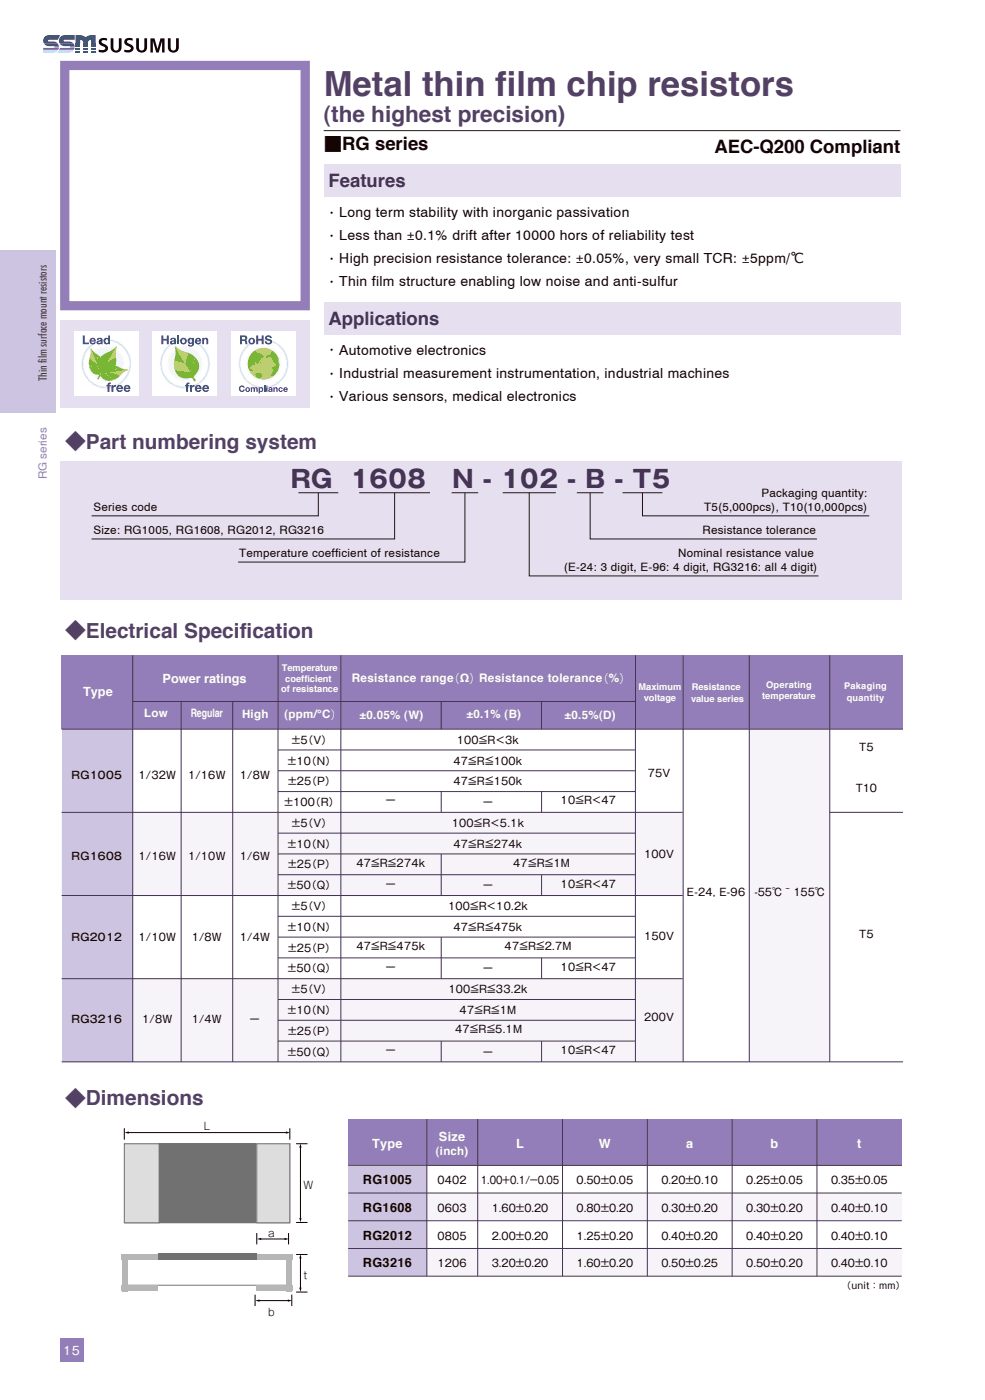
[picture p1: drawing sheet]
<svg xmlns="http://www.w3.org/2000/svg" width="213mm" height="303mm" viewBox="0 0 213 303" stroke-linecap="round" stroke-linejoin="round" font-family="sans-serif">
<path d="M13 99.8h181.9v30h-181.9z" fill="#e6dfef"/>
<path d="M14 14.2h52v52h-52z" fill="#fff" stroke="#937eb9" stroke-width="2" stroke-linecap="butt"/>
<g fill="#e6dfef">
<path d="M13 69.2h54v19h-54z"/>
<path d="M70 35.5h124.7v7h-124.7z"/>
<path d="M70 65.3h124.7v7h-124.7z"/>
</g>
<path d="M75.3 252.2h119.7v6h-119.7z" fill="#fff"/>
<g fill="#f6f4f9">
<path d="M75.3 258.2h119.7v6h-119.7z"/>
<path d="M75.3 270.2h119.7v6h-119.7z"/>
</g>
<path d="M75.3 242.2h119.7v10h-119.7z" fill="#937eb9"/>
<path d="M75.3 264.2h119.7v6h-119.7z" fill="#fff"/>
<path d="M75.3 252.2h17v24h-17z" fill="#cdc4e1"/>
<path d="M75.3 252.2h119.7M75.3 258.2h119.7M92.3 242.2v34M103.3 242.2v34M121.6 242.2v34M140 242.2v34M158.3 242.2v34M176.7 242.2v34M75.3 264.2h119.7M75.3 270.2h119.7M75.3 276.2h119.7" fill="none" stroke="#443253" stroke-width=".22"/>
<g fill="#fff">
<path d="M13.3 193.8h182v18h-182z"/>
<path d="M13.3 157.8h182v18h-182z"/>
</g>
<g fill="#f6f4f9">
<path d="M162 157.8h17.3v72h-17.3z"/>
<path d="M13.3 175.8h125.1v18h-125.1z"/>
<path d="M13.3 211.8h125.4v18h-125.4z"/>
<path d="M137.4 175.8h10.3v18h-10.3z"/>
<path d="M137.4 211.8h10.3v18h-10.3z"/>
</g>
<path d="M13.3 141.8h182v16h-182z" fill="#937eb9"/>
<path d="M13.3 157.8h15.3v72h-15.3z" fill="#cdc4e1"/>
<g fill="none" stroke="#443253" stroke-width=".22">
<path d="M13.3 157.8h182M28.7 151.8h108.9M28.7 141.8v88M39.2 151.8v78M50.3 151.8v78M60.1 141.8v88M73.7 141.8v88M95.4 151.8v6M117.1 151.8v6M137.4 141.8v88M147.7 141.8v88M162 141.8v88"/>
<path d="M179.4 141.8v88M13.3 175.8h134.3M60.1 162.3h77.3M60.1 166.8h77.3M60.1 171.3h77.3M95.4 171.3v4.5M117.1 171.3v4.5M179.4 175.8h15.9M13.3 193.8h134.3M60.1 180.3h77.3M60.1 184.8h77.3M60.1 189.3h77.3"/>
<path d="M60.1 198.3h77.3M95.4 184.8v9M117.1 189.3v4.5M13.3 211.8h134.3M60.1 202.8h77.3M60.1 207.3h77.3M60.1 216.3h77.3M95.4 202.8v9M117.1 207.3v4.5M13.3 229.8h182M60.1 220.8h77.3M60.1 225.3h77.3"/>
<path d="M95.4 225.3v4.5M117.1 225.3v4.5"/>
</g>
<path d="M64.5 106.6h8.6M68.8 106.6v5h-49M77.7 106.6h15.3M85.3 106.6v10h-65.5M97.7 106.6h5.7M100.5 106.6v15h-49M108.7 106.6h11.5M114.4 106.6v18h62.6M124.7 106.6h5.8M127.6 106.6v10h49.1M134.6 106.6h8.6M138.9 106.6v5h49.1" fill="none" stroke="#221815" stroke-width=".22"/>
<path d="M27 247.5h35.7v17.1h-35.7z" fill="#727171"/>
<path d="M27 247.5h35.7v17.1h-35.7z" fill="none" stroke="#727171" stroke-width=".22"/>
<path d="M26.9 247.5h7.5v17.2h-7.5z" fill="#ddd"/>
<path d="M26.9 247.5h7.5v17.1h-7.5z" fill="none" stroke="#727171" stroke-width=".22"/>
<path d="M55.5 247.5h7.2v17.1h-7.2z" fill="#ddd"/>
<path d="M55.5 247.5h7.2v17.1h-7.2zM27.5 272.5h34.6v5.7h-34.6z" fill="none" stroke="#727171" stroke-width=".22"/>
<g fill="#b6b6b6">
<path d="M26.4 271.4h7.8v1.3h-7.8z"/>
<path d="M26.4 278.2h7.8v1.3h-7.8z"/>
<path d="M26.4 271.4h1.2v8.1h-1.2z"/>
<path d="M55.4 271.4h7.8v1.3h-7.8z"/>
<path d="M55.4 278.2h7.8v1.3h-7.8z"/>
<path d="M62 271.4h1.2v8.1h-1.2z"/>
</g>
<path d="M26.9 245.1l.9-.2v.5z" fill="#040000"/>
<path d="M62 245.1h-34.3" fill="none" stroke="#040000" stroke-width=".22"/>
<path d="M61.8 244.9l.9 .2-.9 .3z" fill="#040000"/>
<path d="M26.9 244.2v2.5M62.7 244.2v2.5" fill="none" stroke="#040000" stroke-width=".22"/>
<path d="M64.7 263.6h.5l-.2 .9z" fill="#040000"/>
<path d="M65 248.2v15.6" fill="none" stroke="#040000" stroke-width=".22"/>
<path d="M65 247.5l.2 .9h-.5z" fill="#040000"/>
<path d="M64 247.5h2.5M64 264.6h2.5" fill="none" stroke="#040000" stroke-width=".22"/>
<path d="M64.7 278.7h.5l-.2 .9z" fill="#040000"/>
<path d="M65 272.2v6.7" fill="none" stroke="#040000" stroke-width=".22"/>
<path d="M65 271.5l.2 .9h-.5z" fill="#040000"/>
<path d="M64 279.6h2.5M64 271.5h2.5" fill="none" stroke="#040000" stroke-width=".22"/>
<path d="M55.6 268.2l.9-.3v.5z" fill="#040000"/>
<path d="M56.3 268.2h5.4" fill="none" stroke="#040000" stroke-width=".22"/>
<path d="M61.5 267.9l.9 .3-.9 .2z" fill="#040000"/>
<path d="M55.5 266.9v2.4M62.4 266.9v2.4" fill="none" stroke="#040000" stroke-width=".22"/>
<path d="M55.2 281.5l.9-.3v.5z" fill="#040000"/>
<path d="M56 281.5h6.4" fill="none" stroke="#040000" stroke-width=".22"/>
<path d="M62.2 281.2l.9 .3-.9 .2z" fill="#040000"/>
<path d="M55.2 280.2v2.5M63.1 280.2v2.5" fill="none" stroke="#040000" stroke-width=".22"/>
<path d="M34.2 271.2h21.2v1.5h-21.2z" fill="#727171"/>
<path d="M70 28.3h124.7" fill="none" stroke="#221815" stroke-width=".22"/>
<path d="M13 289.8h5v5h-5z" fill="#937eb9"/>
<path d="M0 54.3h12v35h-12z" fill="#cdc4e1"/>
<g fill="#fff">
<path d="M16 71.7h14v14h-14z"/>
<path d="M33 71.7h14v14h-14z"/>
<path d="M50 71.7h14v14h-14z"/>
</g>
<circle cx="57" cy="78.7" r="5.2" fill="none" stroke="#e9f5fc" stroke-width=".5"/>
<circle cx="57" cy="78.7" r="5.2" fill="none" stroke="#d1eaf7" stroke-width=".22"/>
<circle cx="57" cy="78.7" r="3.6" fill="#e9f5fc"/>
<circle cx="57" cy="78.7" r="3.6" fill="none" stroke="#f5fafe" stroke-width=".4"/>
<g fill="#054a97">
<path d="M55.4 72.6h.4v.7h.8v-.7h.4v1.9h-.4v-.8h-.8v.8h-.4z"/>
<path d="M57.5 72.7l.5-.1a.64 .64 0 0 1 .8 .6h-.4l-.4-.3-.3 .2 .2 .2a.79 .79 0 0 1 .9 .9 .85 .85 0 0 1-.9 .3 .85 .85 0 0 1-.6-.6h.4a.41 .41 0 0 0 .3 .3 .41 .41 0 0 0 .4-.2l-.3-.3a.61 .61 0 0 1-.7-.2 .61 .61 0 0 1 .1-.8z"/>
<path d="M51.8 83.6a.62 .62 0 0 1 1.1 .3h-.3l-.1-.2a.4 .4 0 0 0-.5 .4 .4 .4 0 0 0 .6 .3v-.1h.3a.67 .67 0 0 1-1 .4 .67 .67 0 0 1-.1-1.1z"/>
<path d="M54.2 83.8h.3v.2l.3-.2 .3 .2 .5-.2 .1 .4v.6h-.2l-.1-.7-.1-.1-.2 .1v.7h-.3v-.7l-.1-.1-.2 .2v.6h-.3z"/>
<path d="M57.1 83.5h.3v1.3h-.3z"/>
<path d="M59.1 83.8h.3v.2l.5-.1 .1 .9h-.2v-.5l-.2-.3-.2 .1v.7h-.3z"/>
<path d="M60.4 83.9l.5-.1 .3 .4-.4-.2a.28 .28 0 0 0-.3 .3 .28 .28 0 0 0 .3 .3l.4-.2a.5 .5 0 0 1-.8 .3 .5 .5 0 0 1 0-.8z"/>
<path d="M52.3 72.9v.6l.7-.1-.1-.4zM51.9 72.6h1a.52 .52 0 0 1 .6 .4 .52 .52 0 0 1-.3 .6l.2 .3 .1 .6h-.4l-.1-.6-.3-.1h-.4v.7h-.4z"/>
<path d="M54 73.9a.4 .4 0 0 0 .8 0 .4 .4 0 0 0-.8 0zM53.7 73.8a.72 .72 0 0 1 1.4 0 .72 .72 0 0 1-1.4 0z"/>
<path d="M53.3 84.3a.28 .28 0 0 0 .5 0 .28 .28 0 0 0-.5 0zM53 84.3a.55 .55 0 0 1 1.1 0 .55 .55 0 0 1-1.1 0z"/>
<path d="M56.1 84.3a.3 .3 0 0 0 .6 0 .3 .3 0 0 0-.6 0zM55.9 83.8h.3v.2a.45 .45 0 0 1 .6 0 .45 .45 0 0 1 0 .6 .45 .45 0 0 1-.6 .1v.4h-.3z"/>
<path d="M57.6 83.8h.2v1h-.2zM57.6 83.5h.2v.2h-.2z"/>
<path d="M58.3 84.4l.1 .2 .2-.3zM58.1 83.9l.4-.1 .3 .1 .1 .9-.9-.1 .1-.3 .5-.3-.1-.1-.5 .1z"/>
<path d="M61.6 84.1l-.1 .1h.5l-.2-.2zM61.5 83.9h.5l.2 .5h-.7l.1 .2 .6-.1a.51 .51 0 0 1-.8 .2 .51 .51 0 0 1 .1-.8z"/>
</g>
<circle cx="57" cy="78.7" r="3.4" fill="#bcd152"/>
<g fill="#6db131">
<path d="M55.5 80.6l.5 .2 .2-.1a.61 .61 0 0 1 .4 .8 .61 .61 0 0 1-.9 .3l-.4-.6z"/>
<path d="M54.7 76.2l.5-.3 .3 .4 .7 .2 .9 .6-.6 .4-.8 1.2-.3-.2 .1-.4-.3 .1a.61 .61 0 0 1-.7 .8l-.5 .4 .1 .4 .5 .4h-.7a3.4 3.4 0 0 1 .8-4z"/>
<path d="M57.5 77.1a1.63 1.63 0 0 0 1.3-1h.2a2.36 2.36 0 0 1 1.2 2.6l.1 .1a2.09 2.09 0 0 1-.6 2l-.4 .4-.9 .2a1.72 1.72 0 0 0 .5-1.7l.1-.2 .8-.5a.58 .58 0 0 0-.6-.6 1.49 1.49 0 0 0-1-1.1l-.7 .1z"/>
<path d="M56.2 78.5l.2 .1h-.2z"/>
<path d="M55.8 78.8l.3-.2z"/>
</g>
<circle cx="40" cy="78.7" r="5.2" fill="none" stroke="#e9f5fc" stroke-width=".5"/>
<circle cx="40" cy="78.7" r="5.2" fill="none" stroke="#d1eaf7" stroke-width=".22"/>
<circle cx="40" cy="78.7" r="3.6" fill="#e9f5fc"/>
<circle cx="40" cy="78.7" r="3.6" fill="none" stroke="#f5fafe" stroke-width=".4"/>
<path d="M37.9 75a5.8 5.8 0 0 0 2.7 1.4l-.6 2.3z" fill="#bcd152"/>
<g fill="#8aba2a">
<path d="M37.9 75l2.1 3.7-2.3-.6a5.7 5.7 0 0 0 .2-3.1z"/>
<path d="M40.6 76.4l1 .4 .6 .6-1.1 3.2-1.1-1.9z"/>
</g>
<path d="M37.8 80l3.3 .6 1.1 1.9h-.3l-.2-.5a.85 .85 0 0 0-1.1-.1 2.36 2.36 0 0 1-2.8-1.9z" fill="#6db131"/>
<path d="M37.7 78.1l2.3 .6 1.1 1.9-3.3-.6-.2-.8z" fill="#bcd152"/>
<g fill="#6db131">
<path d="M41.9 81.6l.4 .7-.1 .2-.4-.6z"/>
<path d="M42.2 77.4a2.65 2.65 0 0 1-.2 4l-.1 .5-.8-1.3z"/>
</g>
<g fill="#054a97">
<path d="M34.9 72.6h.4v.7h.8v-.7h.4v1.9h-.4v-.8h-.8v.8h-.4z"/>
<path d="M38.3 72.6h.4v1.9h-.4z"/>
<path d="M43.7 73.1h.4v.2l.3-.2 .4 .1 .2 .2v1.1h-.4v-1l-.2-.1-.3 .2v.9h-.4z"/>
<path d="M40.3 83l.7-.2v.3l-.3 .2h.2v.3h-.2v1.2h-.4v-1.2h-.3v-.3h.3z"/>
<path d="M41.1 83.3h.4v.3l.3-.3h.2v.4l-.5 .2v.9h-.4z"/>
<path d="M37.2 74v.3h.2l.2-.1 .1-.4zM36.9 73.3l.2-.2a.63 .63 0 0 1 .9 .4l.1 1h-.4v-.1a.49 .49 0 0 1-.7 .2 .49 .49 0 0 1-.2-.7 .49 .49 0 0 1 .6-.2l.3-.2-.1-.1-.8 .2z"/>
<path d="M39.3 73.9a.4 .4 0 0 0 .8 0 .4 .4 0 0 0-.8 0zM38.9 73.8a.75 .75 0 0 1 1.5 0 .75 .75 0 0 1-1.5 0z"/>
<path d="M40.8 73.8a.4 .4 0 0 0 .8 0 .4 .4 0 0 0-.8 0zM40.7 73.3l.5-.2 .4 .2v-.2h.3v1.5a.7 .7 0 0 1-.6 .4 .7 .7 0 0 1-.7-.4h.4a.33 .33 0 0 0 .5 .1 .33 .33 0 0 0 .1-.4 .64 .64 0 0 1-1-.1 .64 .64 0 0 1 .1-.9z"/>
<path d="M42.7 73.4l-.2 .3h.6l-.1-.3zM42.4 73.3a.68 .68 0 0 1 .8-.1 .68 .68 0 0 1 .3 .7h-1l.1 .2a.34 .34 0 0 0 .6 0h.3a.71 .71 0 0 1-1.1 .3 .71 .71 0 0 1 0-1.1z"/>
<path d="M42.7 83.7l-.2 .2h.7l-.2-.3zM42.3 83.5a.73 .73 0 0 1 .9-.1 .73 .73 0 0 1 .4 .8h-1.1l.1 .2a.37 .37 0 0 0 .6 0h.4a.76 .76 0 0 1-1.2 .3 .76 .76 0 0 1-.1-1.2z"/>
<path d="M44.3 83.7l-.1 .2h.6l-.2-.3zM44 83.5a.73 .73 0 0 1 .8-.1 .73 .73 0 0 1 .4 .8h-1v.2a.37 .37 0 0 0 .6 0h.4a.76 .76 0 0 1-1.2 .3 .76 .76 0 0 1 0-1.2z"/>
</g>
<circle cx="23" cy="78.7" r="5.2" fill="none" stroke="#e9f5fc" stroke-width=".5"/>
<circle cx="23" cy="78.7" r="5.2" fill="none" stroke="#d1eaf7" stroke-width=".22"/>
<circle cx="23" cy="78.7" r="3.6" fill="#e9f5fc"/>
<circle cx="23" cy="78.7" r="3.6" fill="none" stroke="#f5fafe" stroke-width=".4"/>
<g fill="#054a97">
<path d="M17.9 72.6h.4v1.6h.9v.3h-1.3z"/>
<path d="M23.3 83l.7-.2v.3l-.3 .2h.2v.3h-.2v1.2h-.4v-1.2h-.3v-.3h.3z"/>
<path d="M24.1 83.3h.4v.3l.3-.3h.2v.4l-.5 .2v.9h-.4z"/>
<path d="M19.9 73.4l-.2 .3h.6l-.1-.3zM19.6 73.3a.68 .68 0 0 1 .8-.1 .68 .68 0 0 1 .3 .7h-1l.1 .2a.34 .34 0 0 0 .6 0h.3a.71 .71 0 0 1-1.1 .3 .71 .71 0 0 1 0-1.1z"/>
<path d="M21.3 74v.3h.2l.2-.1 .1-.4zM21 73.3l.3-.2a.63 .63 0 0 1 .9 .4v1h-.4v-.1a.49 .49 0 0 1-.6 .2 .49 .49 0 0 1-.3-.7 .49 .49 0 0 1 .7-.2l.2-.2-.1-.1-.8 .2z"/>
<path d="M22.7 73.8a.4 .4 0 0 0 .8 0 .4 .4 0 0 0-.8 0zM22.5 73.3l.5-.2 .4 .2v-.7h.4v1.9h-.4v-.2a.67 .67 0 0 1-.9 0 .67 .67 0 0 1 0-1z"/>
<path d="M25.7 83.7l-.2 .2h.7l-.2-.3zM25.3 83.5a.73 .73 0 0 1 .9-.1 .73 .73 0 0 1 .4 .8h-1.1l.1 .2a.37 .37 0 0 0 .6 0h.4a.76 .76 0 0 1-1.2 .3 .76 .76 0 0 1-.1-1.2z"/>
<path d="M27.3 83.7l-.1 .2h.6l-.2-.3zM27 83.5a.73 .73 0 0 1 .8-.1 .73 .73 0 0 1 .4 .8h-1v.2a.37 .37 0 0 0 .6 0h.4a.76 .76 0 0 1-1.2 .3 .76 .76 0 0 1 0-1.2z"/>
</g>
<g fill="#6db131">
<path d="M23.3 78.3l1.8-1v1.1l-.1 .7-3.3 1.9z"/>
<path d="M21.8 81l3.2-1.9 .6 .3-1.4 1.2z"/>
</g>
<path d="M25.2 75l-.2 1.1 .1 1.2-1.8 1z" fill="#bcd152"/>
<path d="M23.3 76.3l1-.6 .9-.7-1.9 3.3z" fill="#8aba2a"/>
<path d="M24.2 80.6l3.5-.6-1 .6-.7 .7z" fill="#bcd152"/>
<path d="M24.2 80.6l1.4-1.2 1 .4 1 .2z" fill="#8aba2a"/>
<g fill="#6db131">
<path d="M21.7 77.3l.6-.5 1-.5v2l-1.6 2.7z"/>
<path d="M21.7 81l.9-.1 2 1.3a2.18 2.18 0 0 1-2.8-.8l-.5 .6-.2 .1z"/>
<path d="M19.3 79.1l2.1 1.1 .3 .8-.6 1.1v-.2l.3-.7a2.21 2.21 0 0 1-2.1-2.1z"/>
<path d="M21.2 76.9l.5 .4v3.6l-.8-2.2z"/>
</g>
<g fill="#8aba2a">
<path d="M22.6 80.9l1.6-.3 1.8 .7-1.4 .9z"/>
<path d="M19.6 75.4l.7 .8 .9 .7-.3 1.8z"/>
<path d="M19.4 77.5l1.5 1.2 .5 1.5-2.1-1.1z"/>
</g>
<path d="M19.6 75.4l1.3 3.3-1.5-1.2 .2-1z" fill="#bcd152"/>
<g fill="#040000">
<path d="M21.6 8.5l.5-.3 1.1 .1v.5l-.5-.1a.46 .46 0 0 0-.5 0 .46 .46 0 0 0-.2 .6l.3 .1a.96 .96 0 0 1 1 .7 .96 .96 0 0 1-.4 1.1l-.7 .2-.8-.2v-.5l.5 .1a.53 .53 0 0 0 .6 0 .53 .53 0 0 0 .2-.6l-.3-.1a.98 .98 0 0 1-.9-.6 .98 .98 0 0 1 .1-1z"/>
<path d="M23.9 8.3h.6v2.1a.57 .57 0 0 0 .6 .5 .57 .57 0 0 0 .6-.5v-2.1h.6v1.9a1.18 1.18 0 0 1-1.2 1.2 1.18 1.18 0 0 1-1.2-1.2z"/>
<path d="M32.5 8.3h.9l.7 2.3 .6-2.3h.9v3.1h-.5v-2.6l-.8 2.6h-.5l-.7-2.6v2.6h-.6z"/>
<path d="M27.1 8.5l.6-.3 1 .1v.5l-.5-.1a.46 .46 0 0 0-.5 0 .46 .46 0 0 0-.1 .6l.2 .1a.96 .96 0 0 1 1 .7 .96 .96 0 0 1-.4 1.1l-.7 .2-.8-.2v-.5l.6 .1a.53 .53 0 0 0 .5 0 .53 .53 0 0 0 .2-.6l-.3-.1a.98 .98 0 0 1-.9-.6 .98 .98 0 0 1 .1-1z"/>
<path d="M29.4 8.3h.6l.1 2.1a.57 .57 0 0 0 .5 .5 .57 .57 0 0 0 .6-.5v-2.1h.6v1.9a1.18 1.18 0 0 1-1.2 1.2 1.18 1.18 0 0 1-1.2-1.2z"/>
<path d="M36.3 8.3h.6v2.1a.57 .57 0 0 0 .6 .5 .57 .57 0 0 0 .6-.5v-2.1h.6v1.9a1.18 1.18 0 0 1-1.2 1.2 1.18 1.18 0 0 1-1.2-1.2z"/>
</g>
<g fill="#00559b">
<path d="M18 10.7h1v.1h-1z"/>
<path d="M18 9.8h1v.2h-1z"/>
<path d="M18 10.4h1v.1h-1z"/>
<path d="M16.3 9.4h1v.3h-1z"/>
<path d="M11.7 10.1h1v.2h-1z"/>
<path d="M9.8 9.8h2.9v.2h-2.2z"/>
<path d="M18 9.4h1v.3h-1z"/>
<path d="M16.3 10.7h1v.1h-1z"/>
<path d="M12.9 9.4h3l.1 .3h-2.8z"/>
<path d="M16.3 10.1h1v.2h-1z"/>
<path d="M16.3 10.4h1v.1h-1z"/>
<path d="M9.5 9.4h3l.1 .3h-2.8z"/>
<path d="M16.3 7.6a2.47 2.47 0 0 1 2.2 .5l.3-.2a2.67 2.67 0 0 1 1.9-.3v1.8h-1v-.8a.7 .7 0 0 0-.7 .8h-1v-.1a.69 .69 0 0 0-.7-.7v.8h-1z"/>
<path d="M15.1 10.1h1v.2h-1z"/>
<path d="M13 10.4h3.1v.1h-3.2z"/>
<path d="M16.3 9.8h1v.2h-1z"/>
<path d="M12.8 10.7h3.2v.1h-3.2z"/>
<path d="M13.2 9.8h2.9v.2h-2.2z"/>
<path d="M18 10.1h1v.2h-1z"/>
<path d="M13.2 7.8l.7-.2h2.2v1h-2.2l-.2 .2 .2 .2a2.19 2.19 0 0 1 1.8 .2l.2 .2h-3l-.1-.4a1.18 1.18 0 0 1 .4-1.2z"/>
<path d="M9.6 8.1l.5-.4 .4-.1h2.5l-.5 1h-2l-.2 .2 .2 .2a2.19 2.19 0 0 1 1.8 .2l.2 .2h-3l-.2-.6z"/>
<path d="M19.7 9.8h1v.2h-1z"/>
<path d="M19.7 9.4h1v.3h-1z"/>
<path d="M9.3 11.3h2.6z"/>
<path d="M12.5 11.3h2.8z"/>
<path d="M19.7 11.3l1 .1z"/>
<path d="M9.3 10.4h3.4v.1h-3.4z"/>
<path d="M16.3 11.3l1 .1z"/>
<path d="M18 11.3l1 .1z"/>
<path d="M12.7 11h3.1l-3.2 .1z"/>
<path d="M9.3 11h3.1z"/>
<path d="M19.7 10.1h1v.2h-1z"/>
<path d="M16.3 11l1 .1z"/>
<path d="M9.3 10.7h3.3v.1h-3.3z"/>
<path d="M19.7 10.7h1v.1h-1z"/>
<path d="M18 11l1 .1z"/>
<path d="M19.7 10.4h1v.1h-1z"/>
<path d="M19.7 11l1 .1z"/>
</g>
<text font-size="7.5" fill="#534065" x="70" y="20.8">Metal thin film chip resistors</text>
<g font-size="5.3" fill="#443253">
<text x="62.9" y="105.6">RG</text>
<text x="75.8" y="105.6">1608</text>
<text x="97.9" y="105.6">N - 102 - B - T5</text>
</g>
<text font-size="4.9" fill="#534065" x="70" y="26.3">(the highest precision)</text>
<g font-size="4.5" fill="#534065">
<text x="14.1" y="97.2">◆Part numbering system</text>
<text x="14.1" y="138.1">◆Electrical Specification</text>
<text x="14.1" y="239.3">◆Dimensions</text>
</g>
<g font-size="4" fill="#150301">
<text x="70" y="32.6">■RG series</text>
<text x="154.5" y="33.1">AEC-Q200 Compliant</text>
</g>
<g font-size="4" fill="#443253">
<text x="71" y="40.4">Features</text>
<text x="71" y="70.3">Applications</text>
</g>
<g font-size="3" fill="#150301">
<text x="70.2" y="47.2">・Long term stability with inorganic passivation</text>
<text x="70.2" y="52.2">・Less than ±0.1% drift after 10000 hors of reliability test</text>
<text x="70.2" y="57.2">・High precision resistance tolerance: ±0.05%, very small TCR: ±5ppm/℃</text>
<text x="70.2" y="62.2">・Thin film structure enabling low noise and anti-sulfur</text>
<text x="70.2" y="76.9">・Automotive electronics</text>
<text x="70.2" y="81.9">・Industrial measurement instrumentation, industrial machines</text>
<text x="70.2" y="86.9">・Various sensors, medical electronics</text>
</g>
<g font-size="2.8" fill="#fff">
<text x="35.2" y="147.7">Power ratings</text>
<text x="18" y="150.7">Type</text>
<text x="80.5" y="248.4">Type</text>
<text x="94.9" y="247">Size</text>
<text x="111.6" y="248.4">L</text>
<text x="129.5" y="248.4">W</text>
<text x="148.4" y="248.4">a</text>
<text x="166.6" y="248.4">b</text>
<text x="185.3" y="248.4">t</text>
</g>
<g font-size="2.8" fill="#150301">
<text x="78.5" y="256.3">RG1005</text>
<text x="78.5" y="262.3">RG1608</text>
<text x="78.5" y="268.3">RG2012</text>
<text x="78.5" y="274.3">RG3216</text>
</g>
<text font-size="2.5" fill="#47414d" x="10.1" y="82.5" transform="rotate(-90 10.1 82.5)">Thin film surface mount resistors</text>
<text font-size="2.5" fill="#937eb9" x="10.1" y="103.8" transform="rotate(-90 10.1 103.8)">RG series</text>
<g font-size="2.5" fill="#150301">
<text x="164.6" y="107.6">Packaging quantity:</text>
<text x="20.2" y="110.6">Series code</text>
<text x="152.3" y="110.6">T5(5,000pcs), T10(10,000pcs)</text>
<text x="20.2" y="115.6">Size: RG1005, RG1608, RG2012, RG3216</text>
<text x="151.9" y="115.6">Resistance tolerance</text>
<text x="51.7" y="120.6">Temperature coefficient of resistance</text>
<text x="122" y="123.6">(E-24: 3 digit, E-96: 4 digit, RG3216: all 4 digit)</text>
<text x="146.6" y="120.6">Nominal resistance value</text>
</g>
<g font-size="2.5" fill="#fff">
<text x="76.1" y="147.7">Resistance range</text>
<text x="96.9" y="147.7">（Ω）Resistance tolerance</text>
<text x="129" y="147.7">（%）</text>
<text x="31.2" y="155.1">Low</text>
<text x="41.2" y="155.2">Regular</text>
<text x="52.3" y="155.4">High</text>
<text x="61.5" y="155.5">(ppm/°C）</text>
<text x="77.8" y="155.6">±0.05% (W)</text>
<text x="101" y="155.4">±0.1% (B)</text>
<text x="122.2" y="155.5">±0.5%(D)</text>
<text x="94.2" y="250">(inch)</text>
<text x="13.7" y="293.3">15</text>
</g>
<g font-size="2.3" fill="#150301">
<text x="62.9" y="161">±5</text>
<text x="65.5" y="161">（V）</text>
<text x="98.8" y="161">100≦R＜3k</text>
<text x="62" y="165.5">±10</text>
<text x="66.2" y="165.5">（N）</text>
<text x="98.1" y="165.5">47≦R≦100k</text>
<text x="185.8" y="162.6">T5</text>
<text x="15.5" y="168.5">RG１００５</text>
<text x="30" y="168.5">1/32W</text>
<text x="40.7" y="168.5">1/16W</text>
<text x="51.9" y="168.5">1/8W</text>
<text x="62.1" y="170">±25</text>
<text x="66.3" y="170">（P）</text>
<text x="98.1" y="170">47≦R≦150k</text>
<text x="140.1" y="168.2">75V</text>
<text x="185" y="171.4">T10</text>
<text x="61.3" y="174.5">±100</text>
<text x="62.9" y="179">±5</text>
<text x="65.5" y="179">（V）</text>
<text x="67.1" y="174.5">（R）</text>
<text x="83.4" y="174.1">ー</text>
<text x="97.7" y="179">100≦R＜5.1k</text>
<text x="104.4" y="174.5">ー</text>
<text x="121.2" y="174.1">10≦R＜47</text>
<text x="62" y="183.5">±10</text>
<text x="66.2" y="183.5">（N）</text>
<text x="98.1" y="183.5">47≦R≦274k</text>
<text x="139.3" y="185.8">100V</text>
<text x="15.5" y="186.1">RG１６０８</text>
<text x="30" y="186.1">1/16W</text>
<text x="40.7" y="186.1">1/10W</text>
<text x="51.9" y="186.1">1/6W</text>
<text x="62.1" y="188">±25</text>
<text x="66.3" y="188">（P）</text>
<text x="77.1" y="187.7">47≦R≦274k</text>
<text x="111" y="187.7">47≦R≦1M</text>
<text x="62" y="192.5">±50</text>
<text x="62.9" y="197">±5</text>
<text x="65.5" y="197">（V）</text>
<text x="66.2" y="192.5">（Q）</text>
<text x="83.4" y="192.1">ー</text>
<text x="96.9" y="197">100≦R＜10.2k</text>
<text x="104.4" y="192.5">ー</text>
<text x="121.2" y="192.1">10≦R＜47</text>
<text x="148.5" y="194">E-24, E-96</text>
<text x="163.1" y="194">-55℃ ̃ 155℃</text>
<text x="15.5" y="203.7">RG２０１２</text>
<text x="30" y="203.7">1/10W</text>
<text x="41.5" y="203.7">1/8W</text>
<text x="51.9" y="203.7">1/4W</text>
<text x="62" y="201.5">±10</text>
<text x="66.2" y="201.5">（N）</text>
<text x="98.1" y="201.5">47≦R≦475k</text>
<text x="139.3" y="203.4">150V</text>
<text x="185.8" y="203">T5</text>
<text x="62.1" y="206">±25</text>
<text x="66.3" y="206">（P）</text>
<text x="77.1" y="205.6">47≦R≦475k</text>
<text x="109.1" y="205.6">47≦R≦2.7M</text>
<text x="62" y="210.5">±50</text>
<text x="62.9" y="215">±5</text>
<text x="65.5" y="215">（V）</text>
<text x="66.2" y="210.5">（Q）</text>
<text x="83.4" y="210.1">ー</text>
<text x="97" y="215">100≦R≦33.2k</text>
<text x="104.4" y="210.5">ー</text>
<text x="121.2" y="210.1">10≦R＜47</text>
<text x="15.5" y="221.3">RG３２１６</text>
<text x="30.7" y="221.3">1/8W</text>
<text x="41.5" y="221.3">1/4W</text>
<text x="54" y="221.3">ー</text>
<text x="62" y="219.5">±10</text>
<text x="66.2" y="219.5">（N）</text>
<text x="99.4" y="219.5">47≦R≦1M</text>
<text x="139.3" y="221">200V</text>
<text x="62.1" y="224">±25</text>
<text x="66.3" y="224">（P）</text>
<text x="98.4" y="223.6">47≦R≦5.1M</text>
<text x="62" y="228.5">±50</text>
<text x="66.2" y="228.5">（Q）</text>
<text x="83.4" y="228.1">ー</text>
<text x="104.4" y="228.5">ー</text>
<text x="121.2" y="228.1">10≦R＜47</text>
<text x="44.1" y="244.7">L</text>
<text x="65.7" y="257.3">W</text>
<text x="94.6" y="256.3">0402</text>
<text x="104" y="256.3">1.00＋0.1/－0.05</text>
<text x="124.7" y="256.3">0.50±0.05</text>
<text x="143" y="256.3">0.20±0.10</text>
<text x="161.4" y="256.3">0.25±0.05</text>
<text x="179.7" y="256.3">0.35±0.05</text>
<text x="94.6" y="262.3">0603</text>
<text x="106.3" y="262.3">1.60±0.20</text>
<text x="124.7" y="262.3">0.80±0.20</text>
<text x="143" y="262.3">0.30±0.20</text>
<text x="161.4" y="262.3">0.30±0.20</text>
<text x="179.7" y="262.3">0.40±0.10</text>
<text x="58" y="267.8">a</text>
<text x="94.6" y="268.3">0805</text>
<text x="106.3" y="268.3">2.00±0.20</text>
<text x="124.7" y="268.3">1.25±0.20</text>
<text x="143" y="268.3">0.40±0.20</text>
<text x="161.4" y="268.3">0.40±0.20</text>
<text x="179.7" y="268.3">0.40±0.10</text>
<text x="94.6" y="274.3">1206</text>
<text x="106.3" y="274.3">3.20±0.20</text>
<text x="124.7" y="274.3">1.60±0.20</text>
<text x="143" y="274.3">0.50±0.25</text>
<text x="161.4" y="274.3">0.50±0.20</text>
<text x="179.7" y="274.3">0.40±0.10</text>
<text x="65.7" y="276.8">t</text>
<text x="58" y="284.8">b</text>
</g>
<g font-size="2" fill="#fff">
<text x="60.8" y="149.8">of resistance</text>
<text x="60.9" y="145.3">Temperature</text>
<text x="61.7" y="147.6">coefficient</text>
<text x="138.1" y="149.2">Maximum</text>
<text x="149.6" y="149.3">Resistance</text>
<text x="165.7" y="148.9">Operating</text>
<text x="182.5" y="149.1">Pakaging</text>
<text x="139.2" y="151.7">voltage</text>
<text x="149.4" y="151.8">value series</text>
<text x="164.8" y="151.4">temperature</text>
<text x="183.1" y="151.6">quantity</text>
</g>
<text font-size="2" fill="#150301" x="182.1" y="279">（unit：mm）</text>
</svg>
